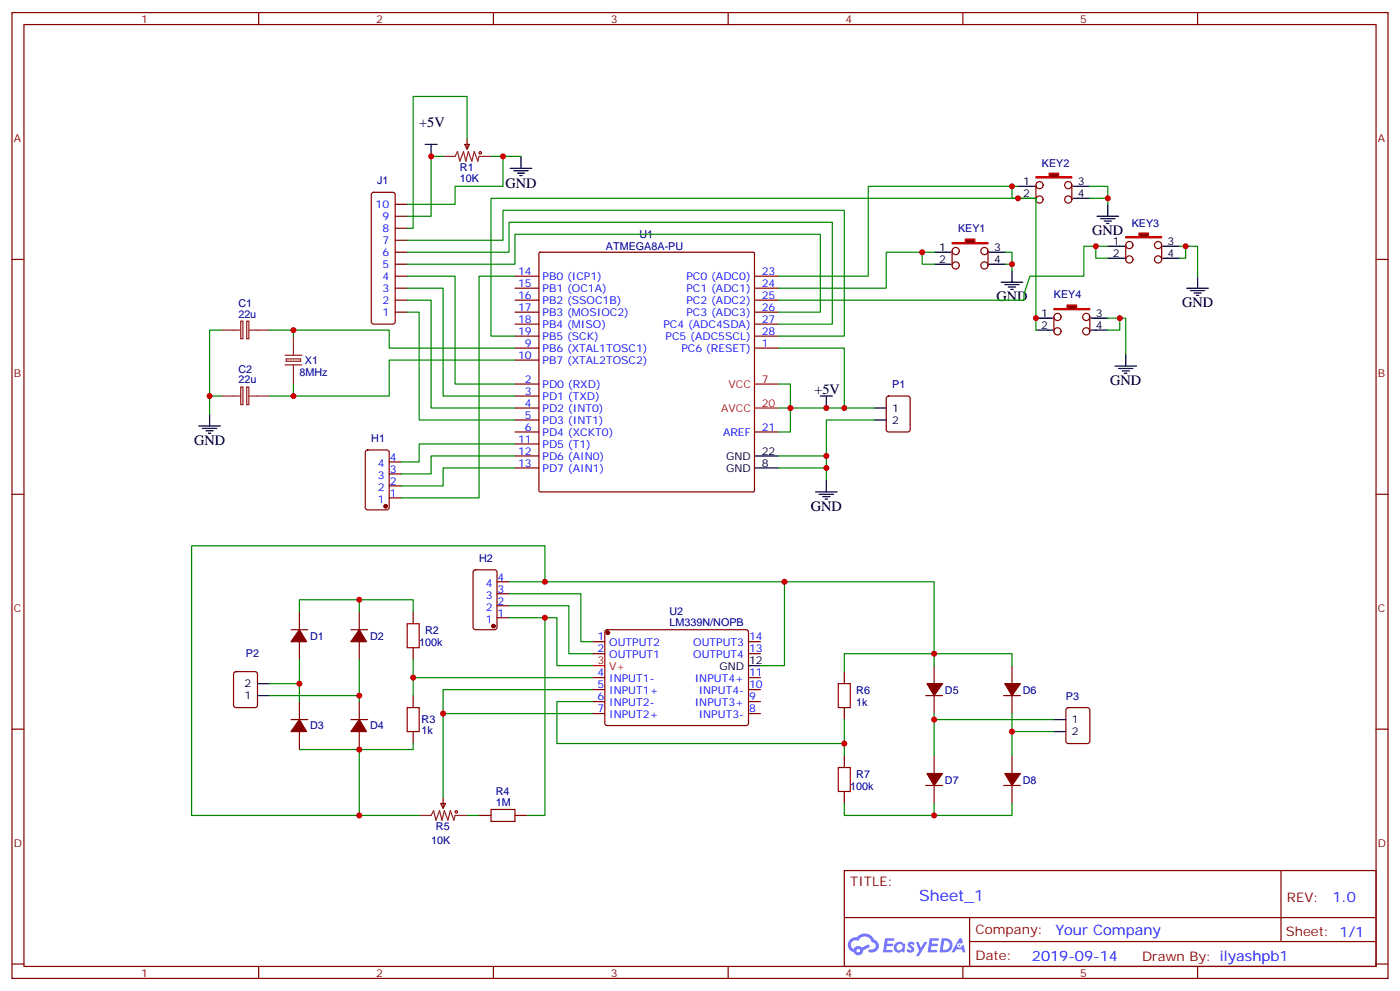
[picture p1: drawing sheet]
<svg xmlns="http://www.w3.org/2000/svg" width="412mm" height="292mm" viewBox="0 0 412 292" stroke-linecap="round" stroke-linejoin="round" font-family="sans-serif">
<g fill="none" stroke="#870000" stroke-width=".35">
<path d="M3.5 3.7h405.4v284.3h-405.4zM7.1 7.2h398.2v277.3h-398.2zM76.2 3.7v3.5M145.3 3.7v3.5M214.5 3.7v3.5M283.6 3.7v3.5M352.8 3.7v3.5M3.5 76.4h3.6M405.3 76.4h3.6M3.5 145.5h3.6M405.3 145.5h3.6M3.5 214.7h3.6"/>
<path d="M405.3 214.7h3.6M248.7 256.3h156.6v28.2h-156.6zM377.3 256.3v20.9M248.7 270.1h156.5M285.6 277.2h119.6M285.6 270.1v14.2M3.5 283.8h3.6M76.2 284.5v3.5M145.3 284.5v3.5M214.5 284.5v3.5M283.6 284.5v3.5M352.8 284.5v3.5"/>
<path d="M405.3 283.8h3.6"/>
</g>
<g fill="#5487ff">
<path d="M267.7 277.5a1.22 1.22 0 0 1 1.7 .2l-.4 .6a.47 .47 0 0 0-.3-.4 .47 .47 0 0 0-.5 .2l.1 .2a1.14 1.14 0 0 1 .8 1.8 1.14 1.14 0 0 1-1.9 0l-.2-.2 .5-.6 .7 .5a.29 .29 0 0 0 .3-.3 .29 .29 0 0 0-.2-.3 1.04 1.04 0 0 1-.6-1.7z"/>
<path d="M260.7 276.2h2.4l.3 .2-.2 .5-1.8 .1-.1 .8h1.5l.3 .4-.3 .4h-1.6l-.2 1.1h1.7l.2 .3-.2 .3-2.6 .1z"/>
<path d="M273.8 276.2h2.4l.3 .2-.1 .5-1.8 .1-.2 .8h1.6l.3 .4-.4 .4-1.6-.1-.1 1.1 1.7 .1 .2 .3-.2 .3-2.6 .1z"/>
<path d="M282.6 276.2h.7l.3 1.3-.6 .3a.69 .69 0 0 0-1 .3 .69 .69 0 0 0 .4 .9 .69 .69 0 0 0 .9-.6l.5-.2 .6 2.2h-.8l-.2-.9h-1.8l-.5 .9h-.8z"/>
<path d="M269.8 277.3h.8l.6 1.8 1.1-1.8h.9l-2.6 4.2h-.8l.9-1.5z"/>
<path d="M277.4 276.2l-.6 4.2h1.3a2.11 2.11 0 0 0 2.5-2.1 2.11 2.11 0 0 0-2.5-2.1zM278.1 277a1.39 1.39 0 0 1 1.7 1.4 1.39 1.39 0 0 1-1.8 1.2h-.3z"/>
<path d="M263.7 277.8a1.54 1.54 0 0 0-.1 2.2 1.54 1.54 0 0 0 2.2 .1l.6 .3 .3-2.3-.2-.3h-.4a1.49 1.49 0 0 0-2.4 0zM264 278.8a.94 .94 0 0 1 1.8 0 .94 .94 0 0 1-1.8 0z"/>
<path d="M250.4 276.6a2.18 2.18 0 0 0 1.1 3.7 1.44 1.44 0 0 0 1.6 .9 1.44 1.44 0 0 0 1.2-1.4l2-1.1-.5-.7-1.9 1a1.47 1.47 0 0 0-2.4 .4 1.39 1.39 0 0 1-.7-1.9 1.39 1.39 0 0 1 2-.5 2.12 2.12 0 0 1 2.2-1.3 2.12 2.12 0 0 1 1.9 1.7 1.14 1.14 0 0 1 1.1 1.4 1.14 1.14 0 0 1-1.7 .7 .43 .43 0 0 0-.5 .4 .43 .43 0 0 0 .4 .5 1.98 1.98 0 0 0 2.5-1.2 1.98 1.98 0 0 0-1.2-2.6 3.1 3.1 0 0 0-5.3-.6l-.9 .1zM252.3 279.9a.55 .55 0 0 1 1.1 0 .55 .55 0 0 1-1.1 0z"/>
<circle cx="282.6" cy="278.3" r=".26"/>
</g>
<g fill="none" stroke="#870000" stroke-width=".35">
<path d="M109.6 56.8l.5-.2h5.6l.5 .2 .2 .5v37.4l-.2 .5-.5 .2h-5.6l-.5-.2-.2-.5v-37.4zM136.9 42.5h1.4l-.7 1.4zM137.6 40.7v3.2M116.4 77.8h3.5M116.4 74.3h3.5M116.4 70.7h3.5M116.4 67.2h3.5M116.4 63.7h3.5M116.4 60.1h3.5M158.8 74.4l.3-.1h62.8l.3 .1v70.1l-.1 .3h-63l-.3-.2zM280.5 73.9v4.2M291 73.9v4.2"/>
<path d="M116.4 91.9h3.5M116.4 88.4h3.5M116.4 84.8h3.5M116.4 81.3h3.5M151.7 91.9h7M151.7 88.4h7M151.7 84.8h7M151.7 81.3h7M151.7 95.4h7M151.7 99h7M222.2 91.9h7.1M222.2 88.4h7.1"/>
<path d="M222.2 84.8h7.1M222.2 81.3h7.1M222.2 95.4h7.1M222.2 99h7.1M151.7 102.5h7M151.7 113.1h7M151.7 116.6h7M151.7 106h7M222.2 102.5h7.1M261.3 116.8l.5-.2h5.6l.7 .4v9.5l-.5 .6-5.8 .1-.7-.5v-9.4zM151.7 120.1h7M151.7 123.6h7"/>
<path d="M151.7 127.2h7M151.7 130.7h7M151.7 134.2h7M151.7 137.8h7M222.2 127.2h7.1"/>
</g>
<path d="M222.2 113.1h7.1M222.2 120.1h7.1" fill="none" stroke="#f00" stroke-width=".35"/>
<path d="M278.7 74.3h1.4M278.7 77.8h1.4M291.4 74.3h1.4M291.4 77.8h1.4M222.2 137.8h7.1M222.2 134.2h7.1M257.5 120.1h3.6M257.5 123.6h3.6" fill="none" stroke="#000" stroke-width=".35"/>
<path d="M130.5 46h3.6l.7-1.4 .7 2.8 1-2.8 .7 2.8 .7-2.8 1.1 2.8 .7-2.8 1.1 2.8 .3-1.4h3.5" fill="none" stroke="#8c2424" stroke-width=".35"/>
<circle cx="141.5" cy="45" r=".35" fill="none" stroke="#a10000" stroke-width=".35"/>
<path d="M280.5 71.4h3.8v-1h2.9v1h3.8v.4h-10.5z" fill="#870000" stroke="#f00" stroke-width=".35"/>
<g fill="none" stroke="#870000" stroke-width=".35">
<path d="M305.2 54.5v4.2M315.7 54.5v4.2"/>
<circle cx="281.5" cy="78.1" r="1.06"/>
<circle cx="281.5" cy="73.9" r="1.06"/>
<circle cx="290" cy="73.9" r="1.06"/>
<circle cx="290" cy="78.1" r="1.06"/>
</g>
<path d="M303.4 54.9h1.4M303.4 58.4h1.4M316.1 54.9h1.4M316.1 58.4h1.4M275.2 74.3h3.5M275.2 77.8h3.5M292.8 74.3h3.5M292.8 77.8h3.5" fill="none" stroke="#000" stroke-width=".35"/>
<path d="M305.2 52h3.8v-1h2.9v1h3.8v.4h-10.5z" fill="#870000" stroke="#f00" stroke-width=".35"/>
<g fill="none" stroke="#870000" stroke-width=".35">
<path d="M331.6 72.1v4.3M342.2 72.1v4.3"/>
<circle cx="306.2" cy="58.7" r="1.06"/>
<circle cx="306.2" cy="54.5" r="1.06"/>
<circle cx="314.7" cy="58.7" r="1.06"/>
<circle cx="314.7" cy="54.5" r="1.06"/>
</g>
<path d="M299.9 54.9h3.5M299.9 58.4h3.5M317.5 54.9h3.5M317.5 58.4h3.5M329.8 72.5h1.5M329.8 76h1.5M342.5 72.5h1.5M342.5 76h1.5" fill="none" stroke="#000" stroke-width=".35"/>
<path d="M331.6 69.7h3.9v-1.1h2.8v1.1h3.9v.3h-10.6z" fill="#870000" stroke="#f00" stroke-width=".35"/>
<g fill="none" stroke="#870000" stroke-width=".35">
<path d="M310.4 93.3v4.2M321 93.3v4.2"/>
<circle cx="332.7" cy="76.4" r="1.06"/>
<circle cx="332.7" cy="72.1" r="1.06"/>
<circle cx="341.1" cy="76.4" r="1.06"/>
<circle cx="341.1" cy="72.1" r="1.06"/>
</g>
<path d="M326.3 72.5h3.5M326.3 76h3.5M344 72.5h3.5M344 76h3.5M308.7 93.7h1.4M308.7 97.2h1.4M321.4 93.7h1.4M321.4 97.2h1.4" fill="none" stroke="#000" stroke-width=".35"/>
<path d="M310.4 90.8h3.9v-1h2.8v1h3.9v.4h-10.6z" fill="#870000" stroke="#f00" stroke-width=".35"/>
<g fill="none" stroke="#870000" stroke-width=".35">
<path d="M107.8 132.7l.5-.2h5.6l.7 .4 .1 16.5-.5 .7h-5.9l-.6-.5-.1-16.4zM114.7 139.5h3.5M114.7 136h3.5M114.7 146.6h3.5M114.7 143.1h3.5M139.6 168l.5-.3h5.6l.6 .5 .1 16.5-.5 .6-5.8 .1-.7-.5-.1-16.4zM146.4 178.3h3.5M146.4 174.8h3.5M146.4 171.3h3.5M69 197.9l.5-.2h5.6l.7 .5v9.4l-.4 .7h-5.9l-.7-.4v-9.5zM85.7 185.4h5M88.2 180.1v5.3"/>
<path d="M88.2 188.9v5.3M103.4 185.4h4.9M105.8 180.1v5.3M105.8 188.9v5.3M121.7 180.1v3.5M121.7 190.7v3.5M146.4 181.9h3.5M174.6 188.9h3.6M174.6 192.4h3.6M174.6 199.5h3.6M178.4 185.6l.5-.2h41.2l.4 .7-.1 27.1-.6 .4-41.2-.1-.4-.6v-26.8zM220.5 188.9h3.5"/>
<path d="M220.5 192.4h3.5M220.5 199.5h3.5M248.7 197.7v3.6M275.2 196v5.3M298.1 196v5.3M85.7 211.8h5M88.2 206.6v5.2M88.2 215.4v5.3M103.4 211.8h4.9M105.8 206.6v5.2M105.8 215.4v5.3M121.7 204.8v3.5"/>
<path d="M121.7 215.4v3.5M174.6 203h3.6M174.6 206.6h3.6M174.6 210.1h3.6M220.5 203h3.5M220.5 206.6h3.5M220.5 210.1h3.5M248.7 208.3v3.5M272.7 204.8h4.9M275.2 204.8v5.3M295.6 204.8h5M298.1 204.8v5.3"/>
<path d="M314.2 208.5l.5-.2h5.6l.7 .4v9.5l-.4 .6-5.9 .1-.7-.5v-9.4zM129.8 236.5h1.4l-.7 1.4zM130.5 234.8v3.1M248.7 222.4v3.6M248.7 233v3.5M272.7 231.2h4.9M275.2 222.4v5.3M275.2 231.2v5.3M295.6 231.2h5M298.1 222.4v5.3M298.1 231.2v5.3M141.1 240.1h3.5"/>
<path d="M151.7 240.1h3.5"/>
<circle cx="311.5" cy="97.5" r="1.06"/>
<circle cx="311.5" cy="93.3" r="1.06"/>
<circle cx="320" cy="93.3" r="1.06"/>
<circle cx="320" cy="97.5" r="1.06"/>
</g>
<g fill="none" stroke="#000" stroke-width=".35">
<path d="M125.2 42.5h3.6M127 42.5v3.5M150.3 49.6h6.3M151.3 50.3h4.3M152.4 51h2.1M153.1 51.7h.7M153.5 46v3.6M298.1 79.6v3.5M323.1 63.7h6.4M324.2 64.4h4.2M325.3 65.1h2.1M326 65.8h.7"/>
<path d="M326.3 60.1v3.6M294.9 83.1h6.4M296 83.8h4.2M297 84.5h2.2M297.7 85.2h.7M305.2 93.7h3.5M305.2 97.2h3.5M322.8 93.7h3.5M322.8 97.2h3.5M349.6 84.8h6.4M350.7 85.5h4.2M351.7 86.3h2.1"/>
<path d="M352.4 87h.7M352.8 81.3v3.5M241.7 116.6h3.5M243.4 116.6v3.5M328.4 107.8h6.4M329.5 108.5h4.2M330.6 109.2h2.1M331.3 109.9h.7M331.6 104.2v3.6M58.6 125.4h6.3M59.6 126.1h4.3M60.7 126.8h2.1"/>
<path d="M61.4 127.5h.7M61.7 121.9v3.5M240.2 144.8h6.4M241.3 145.5h4.2M242.4 146.2h2.1M243.1 146.9h.7M243.4 141.3v3.5M220.5 196h3.5M75.8 204.8h3.6M75.8 201.3h3.6M310.4 211.8h3.6M310.4 215.4h3.6"/>
</g>
<g fill="#870000" stroke="#870000" stroke-width=".35">
<path d="M88.2 185.4l2.1 3.5h-4.6z"/>
<path d="M105.8 185.4l2.1 3.5h-4.5z"/>
<path d="M88.2 211.8l2.1 3.6h-4.6z"/>
<path d="M105.8 211.8l2.1 3.6h-4.5z"/>
<path d="M273 201.3h4.6l-2.4 3.5z"/>
<path d="M296 201.3h4.6l-2.5 3.5z"/>
<path d="M273 227.7h4.6l-2.4 3.5z"/>
<path d="M296 227.7h4.6l-2.5 3.5z"/>
<circle cx="179" cy="186.3" r=".53"/>
<circle cx="113.6" cy="149" r=".53"/>
<circle cx="145.3" cy="184.3" r=".53"/>
</g>
<g fill="none" stroke="#a10000" stroke-width=".35">
<path d="M119.9 183.6h3.6v7.1h-3.6zM119.9 208.3h3.6v7.1h-3.6zM246.9 201.3h3.6v7h-3.6zM144.6 238.3h7.1v3.5h-7.1zM246.9 226h3.6v7h-3.6z"/>
<circle cx="134.4" cy="239" r=".35"/>
</g>
<path d="M174.6 196h3.6" fill="none" stroke="#f00" stroke-width=".35"/>
<g fill="none" stroke="#8c2424" stroke-width=".35">
<path d="M65.3 97.2h5.6M70.9 94.5h.6v5.2h-.6zM72.7 94.5h.6v5.2h-.6zM73.4 97.2h6M86.4 99v5.6M65.3 116.6h5.6M70.9 113.9h.6v5.2h-.6zM72.7 113.9h.6v5.2h-.6zM73.4 116.6h6M84 104.6h4.9M84 107.4h4.9M84.3 105.7h4.2v.7h-4.2z"/>
<path d="M86.4 107.4v5.7M123.5 240.1h3.5l.7-1.4 .7 2.8 1.1-2.8 .7 2.8 .7-2.8 1 2.8 .7-2.8 1.1 2.8 .4-1.4h3.5"/>
</g>
<g fill="none" stroke="#008700" stroke-width=".35">
<path d="M130.5 46h-3.5v17.7h-7.1M137.6 40.7v-12.3h-15.9v38.8h-1.8M144.6 46h8.9M148.2 46v8.9h-14.1v5.2h-14.2M298.1 54.9v3.5h1.8M299.9 54.9h-44.1v26.4h-26.5M321 54.9h5.3v5.2M321 58.4h5.3M119.9 77.8h31.8v-8.8h90v22.9h-12.4M119.9 74.3h30v-8.9h95.3v30h-15.9M119.9 70.7h28.3v-8.8h100.5v37.1h-19.4M271.6 74.3v3.5h3.6"/>
<path d="M275.2 74.3h-14.1v10.5h-31.8M296.3 74.3h1.8v5.3M296.3 77.8h1.8M322.8 72.5v3.5h3.5M326.3 72.5h-7v8.8h-15.9l-1.8 5.3v1.8h-72.3M347.5 72.5h5.3v8.8M349.2 72.5v3.5h-1.7M65.3 97.2h-3.6v19.4h3.6M79.4 97.2h7v1.8M86.4 97.2h28.3v5.3h37M119.9 91.9h3.6v31.7h28.2M119.9 88.4h7.1v31.7h24.7"/>
<path d="M119.9 84.8h10.6v31.8h21.2M119.9 81.3h14.2v31.8h17.6M151.7 81.3h-10.6v65.3h-22.9M305.2 97.2v-38.8h-160.6v40.6h7.1M326.3 93.7h5.3v10.5M329.8 93.7v3.5h-3.5M61.7 116.6v5.3M86.4 113.1v3.5h-7M151.7 106h-37v10.6h-28.3M229.3 113.1h3.5v7h-3.5M229.3 102.5h19.4v17.6M151.7 130.7h-28.2v5.3h-5.3"/>
<path d="M151.7 134.2h-24.7v5.3h-8.8M151.7 137.8h-21.2v5.3h-12.3M229.3 134.2h14.1v7.1M229.3 137.8h14.1M257.5 120.1h-24.7v7.1h-3.5M257.5 123.6h-14.1v10.6M105.8 176.6h15.9v3.5M149.9 171.3h81.2v24.7h-7.1M149.9 178.3h17.7v14.1h7M149.9 174.8h21.2v14.1h3.5M160.5 171.3v-10.6h-104.1v79.4h49.4M231.1 171.3h44.1v21.1h-26.5v5.3"/>
<path d="M88.2 180.1v-3.5h17.6v3.5M88.2 194.2v12.4M105.8 194.2v12.4M121.7 194.2v10.6M121.7 199.5h52.9M149.9 181.9h14.1v14.1h10.6M160.5 181.9v58.2h-5.3M275.2 196v-3.6h22.9v3.6M79.4 201.3h8.8M79.4 204.8h26.4M121.7 218.9v1.8h-15.9M130.5 210.1h44.1"/>
<path d="M174.6 203h-44.1v31.8M174.6 206.6h-10.6v12.3h84.7M248.7 211.8v10.6M275.2 211.8h35.2M275.2 210.1v12.3M298.1 215.4h12.3M298.1 210.1v12.3M88.2 220.7h17.6M105.8 220.7v19.4h17.7M248.7 236.5v3.6h26.5M275.2 236.5v3.6h22.9v-3.6M137.6 240.1h3.5"/>
</g>
<g fill="#c00">
<circle cx="322.8" cy="72.5" r=".88"/>
<circle cx="349.3" cy="72.5" r=".88"/>
<circle cx="298.1" cy="77.8" r=".88"/>
<circle cx="326.3" cy="58.4" r=".88"/>
<circle cx="248.7" cy="120.1" r=".88"/>
<circle cx="243.4" cy="134.2" r=".88"/>
<circle cx="127" cy="46" r=".88"/>
<circle cx="243.4" cy="137.8" r=".88"/>
<circle cx="232.8" cy="120.1" r=".88"/>
<circle cx="243.4" cy="120.1" r=".88"/>
<circle cx="88.2" cy="201.3" r=".88"/>
<circle cx="298.1" cy="215.4" r=".88"/>
<circle cx="275.2" cy="211.8" r=".88"/>
<circle cx="275.2" cy="240.1" r=".88"/>
<circle cx="275.2" cy="192.4" r=".88"/>
<circle cx="160.5" cy="181.9" r=".88"/>
<circle cx="271.6" cy="74.3" r=".88"/>
<circle cx="298.1" cy="54.9" r=".88"/>
<circle cx="329.8" cy="93.7" r=".88"/>
<circle cx="305.2" cy="93.7" r=".88"/>
<circle cx="148.2" cy="46" r=".88"/>
<circle cx="299.9" cy="58.4" r=".88"/>
<circle cx="105.8" cy="176.6" r=".88"/>
<circle cx="105.8" cy="204.8" r=".88"/>
<circle cx="121.7" cy="199.5" r=".88"/>
<circle cx="130.5" cy="210.1" r=".88"/>
<circle cx="248.7" cy="218.9" r=".88"/>
<circle cx="61.7" cy="116.6" r=".88"/>
<circle cx="86.4" cy="97.2" r=".88"/>
<circle cx="86.4" cy="116.6" r=".88"/>
<circle cx="231.1" cy="171.3" r=".88"/>
<circle cx="160.5" cy="171.3" r=".88"/>
<circle cx="105.8" cy="240.1" r=".88"/>
<circle cx="105.8" cy="220.7" r=".88"/>
</g>
<text font-size="4.6" fill="#00f" x="270.8" y="265.3">Sheet_1</text>
<g font-size="4.2">
<text x="123.5" y="37.4">+5V</text>
<text x="148.9" y="55.2">GND</text>
<text x="321.7" y="69.3">GND</text>
<text x="293.5" y="88.7">GND</text>
<text x="348.2" y="90.5">GND</text>
<text x="327" y="113.4">GND</text>
<text x="239.9" y="115.9">+5V</text>
<text x="57.1" y="131.1">GND</text>
<text x="238.8" y="150.5">GND</text>
</g>
<g font-size="4.2" fill="#00f">
<text x="392.5" y="265.6">1.0</text>
<text x="310.9" y="275.1">Your Company</text>
<text x="304" y="282.9">2019-09-14</text>
</g>
<g font-size="3.9" fill="#800">
<text x="250.5" y="260.9">TITLE:</text>
<text x="379.1" y="265.6">REV:</text>
<text x="287.4" y="275.1">Company:</text>
<text x="378.7" y="275.7">Sheet: 1/1</text>
<text x="287.4" y="282.8">Date:</text>
<text x="336.4" y="282.8">Drawn By: ilyashpb1</text>
</g>
<g font-size="3.2" fill="#800">
<text x="41.6" y="6.7">1</text>
<text x="110.8" y="6.7">2</text>
<text x="179.9" y="6.7">3</text>
<text x="249.1" y="6.7">4</text>
<text x="318.2" y="6.7">5</text>
<text x="4.1" y="41.8">A</text>
<text x="405.9" y="41.8">A</text>
<text x="4.1" y="110.9">B</text>
<text x="405.9" y="110.9">B</text>
<text x="4.1" y="180.1">C</text>
<text x="405.9" y="180.1">C</text>
<text x="4.1" y="249.2">D</text>
<text x="405.9" y="249.2">D</text>
<text x="41.6" y="287.5">1</text>
<text x="110.8" y="287.5">2</text>
<text x="179.9" y="287.5">3</text>
<text x="249.1" y="287.5">4</text>
<text x="318.2" y="287.5">5</text>
</g>
<g font-size="3.2" fill="#000080">
<text x="135.5" y="53.6">10K</text>
<text x="135.5" y="50.4">R1</text>
<text x="306.9" y="49">KEY2</text>
<text x="111.1" y="54.3">J1</text>
<text x="188.3" y="70.1">U1</text>
<text x="282.2" y="68.3">KEY1</text>
<text x="333.4" y="66.7">KEY3</text>
<text x="178.5" y="73.6">ATMEGA8A-PU</text>
<text x="310.4" y="87.9">KEY4</text>
<text x="70.2" y="93.5">22u</text>
<text x="70.2" y="90.3">C1</text>
<text x="89.8" y="107.2">X1</text>
<text x="70.2" y="112.9">22u</text>
<text x="70.2" y="109.7">C2</text>
<text x="88.2" y="110.7">8MHz</text>
<text x="262.8" y="114.3">P1</text>
<text x="109.4" y="130.2">H1</text>
<text x="141.1" y="165.5">H2</text>
<text x="197.2" y="184.3">LM339N/NOPB</text>
<text x="197.2" y="181.2">U2</text>
<text x="91.4" y="188.3">D1</text>
<text x="109" y="188.3">D2</text>
<text x="123.5" y="190.2">100k</text>
<text x="125.2" y="186.6">R2</text>
<text x="72.4" y="193.5">P2</text>
<text x="252.2" y="207.8">1k</text>
<text x="252.2" y="204.3">R6</text>
<text x="278.3" y="204.2">D5</text>
<text x="301.3" y="204.2">D6</text>
<text x="314" y="206.1">P3</text>
<text x="91.4" y="214.8">D3</text>
<text x="109" y="214.8">D4</text>
<text x="124.2" y="213">R3</text>
<text x="124.2" y="216.2">1k</text>
<text x="250.5" y="232.5">100k</text>
<text x="252.2" y="229">R7</text>
<text x="278.3" y="230.7">D7</text>
<text x="301.3" y="230.7">D8</text>
<text x="146.1" y="237.2">1M</text>
<text x="146.1" y="234.1">R4</text>
<text x="128.4" y="244.4">R5</text>
<text x="127" y="248.4">10K</text>
</g>
<g font-size="3.2">
<text x="301.4" y="54.5">1</text>
<text x="301.4" y="58">2</text>
<text x="317.5" y="54.5">3</text>
<text x="317.5" y="58">4</text>
<text x="276.7" y="73.9">1</text>
<text x="276.7" y="77.4">2</text>
<text x="292.8" y="73.9">3</text>
<text x="292.8" y="77.4">4</text>
<text x="327.8" y="72.1">1</text>
<text x="327.8" y="75.7">2</text>
<text x="344" y="72.1">3</text>
<text x="344" y="75.7">4</text>
<text x="306.7" y="93.3">1</text>
<text x="322.8" y="93.3">3</text>
<text x="306.7" y="96.8">2</text>
<text x="322.8" y="96.8">4</text>
<text x="262.8" y="121.2">1</text>
<text x="262.8" y="124.7">2</text>
<text x="213.9" y="135.3">GND</text>
<text x="224.4" y="137.4">8</text>
<text x="224.4" y="133.9">22</text>
<text x="213.9" y="138.8">GND</text>
<text x="211.9" y="197.4">GND</text>
<text x="220.7" y="195.6">12</text>
<text x="72.1" y="202.3">2</text>
<text x="72.1" y="205.8">1</text>
<text x="315.7" y="212.9">1</text>
<text x="315.7" y="216.4">2</text>
</g>
<g font-size="3.2" fill="#00f">
<text x="110.6" y="61.2">10</text>
<text x="112.6" y="64.7">9</text>
<text x="112.6" y="71.8">7</text>
<text x="112.6" y="68.3">8</text>
<text x="112.6" y="75.3">6</text>
<text x="112.6" y="82.4">4</text>
<text x="112.6" y="78.8">5</text>
<text x="152.6" y="81">14</text>
<text x="159.8" y="82.4">PB0 (ICP1)</text>
<text x="202.2" y="82.4">PC0 (ADC0)</text>
<text x="224.4" y="81">23</text>
<text x="112.6" y="89.4">2</text>
<text x="112.6" y="85.9">3</text>
<text x="152.6" y="84.5">15</text>
<text x="152.6" y="88">16</text>
<text x="159.8" y="85.9">PB1 (OC1A)</text>
<text x="159.8" y="89.4">PB2 (SSOC1B)</text>
<text x="202.2" y="85.9">PC1 (ADC1)</text>
<text x="202.2" y="89.4">PC2 (ADC2)</text>
<text x="224.4" y="84.5">24</text>
<text x="224.4" y="88">25</text>
<text x="112.6" y="93">1</text>
<text x="152.6" y="91.5">17</text>
<text x="152.6" y="95.1">18</text>
<text x="159.8" y="93">PB3 (MOSIOC2)</text>
<text x="202.2" y="93">PC3 (ADC3)</text>
<text x="224.4" y="91.5">26</text>
<text x="224.4" y="95.1">27</text>
<text x="152.6" y="98.6">19</text>
<text x="159.8" y="96.5">PB4 (MISO)</text>
<text x="159.8" y="100">PB5 (SCK)</text>
<text x="195.4" y="96.5">PC4 (ADC4SDA)</text>
<text x="196.1" y="100">PC5 (ADC5SCL)</text>
<text x="224.4" y="98.6">28</text>
<text x="152.6" y="105.7">10</text>
<text x="154.6" y="102.1">9</text>
<text x="159.8" y="103.5">PB6 (XTAL1TOSC1)</text>
<text x="159.8" y="107.1">PB7 (XTAL2TOSC2)</text>
<text x="200.7" y="103.5">PC6 (RESET)</text>
<text x="224.4" y="102.1">1</text>
<text x="154.6" y="112.7">2</text>
<text x="154.6" y="116.2">3</text>
<text x="154.6" y="119.8">4</text>
<text x="159.8" y="114.1">PD0 (RXD)</text>
<text x="159.8" y="117.7">PD1 (TXD)</text>
<text x="154.6" y="123.3">5</text>
<text x="159.8" y="121.2">PD2 (INT0)</text>
<text x="159.8" y="124.7">PD3 (INT1)</text>
<text x="152.6" y="130.4">11</text>
<text x="154.6" y="126.8">6</text>
<text x="159.8" y="128.2">PD4 (XCKT0)</text>
<text x="159.8" y="131.8">PD5 (T1)</text>
<text x="213" y="128.2">AREF</text>
<text x="224.4" y="126.8">21</text>
<text x="111.3" y="137.4">4</text>
<text x="114.8" y="135.6">4</text>
<text x="152.6" y="133.9">12</text>
<text x="152.6" y="137.4">13</text>
<text x="159.8" y="135.3">PD6 (AIN0)</text>
<text x="111.3" y="140.9">3</text>
<text x="114.8" y="142.7">2</text>
<text x="114.8" y="139.2">3</text>
<text x="159.8" y="138.8">PD7 (AIN1)</text>
<text x="111.3" y="148">1</text>
<text x="111.3" y="144.5">2</text>
<text x="114.8" y="146.2">1</text>
<text x="143.1" y="172.7">4</text>
<text x="146.6" y="170.9">4</text>
<text x="143.1" y="179.7">2</text>
<text x="143.1" y="176.2">3</text>
<text x="146.6" y="178">2</text>
<text x="146.6" y="174.4">3</text>
<text x="143.1" y="183.3">1</text>
<text x="146.6" y="181.5">1</text>
<text x="176" y="188.6">1</text>
<text x="179.5" y="190.3">OUTPUT2</text>
<text x="204.2" y="190.3">OUTPUT3</text>
<text x="220.7" y="188.6">14</text>
<text x="176" y="192.1">2</text>
<text x="179.5" y="193.9">OUTPUT1</text>
<text x="204.2" y="193.9">OUTPUT4</text>
<text x="220.7" y="192.1">13</text>
<text x="176" y="199.1">4</text>
<text x="176" y="202.7">5</text>
<text x="179.5" y="200.9">INPUT1-</text>
<text x="204.7" y="200.9">INPUT4+</text>
<text x="220.7" y="202.7">10</text>
<text x="220.7" y="199.1">11</text>
<text x="176" y="206.2">6</text>
<text x="176" y="209.7">7</text>
<text x="179.5" y="204.4">INPUT1+</text>
<text x="179.5" y="208">INPUT2-</text>
<text x="204.7" y="208">INPUT3+</text>
<text x="205.8" y="204.4">INPUT4-</text>
<text x="220.7" y="209.7">8</text>
<text x="220.7" y="206.2">9</text>
<text x="179.5" y="211.5">INPUT2+</text>
<text x="205.8" y="211.5">INPUT3-</text>
</g>
<g font-size="3.2" fill="#f00">
<text x="224.4" y="112.7">7</text>
<text x="214.6" y="114.1">VCC</text>
<text x="224.4" y="119.8">20</text>
<text x="212.4" y="121.2">AVCC</text>
<text x="176" y="195.6">3</text>
<text x="179.5" y="197.4">V+</text>
</g>
</svg>
